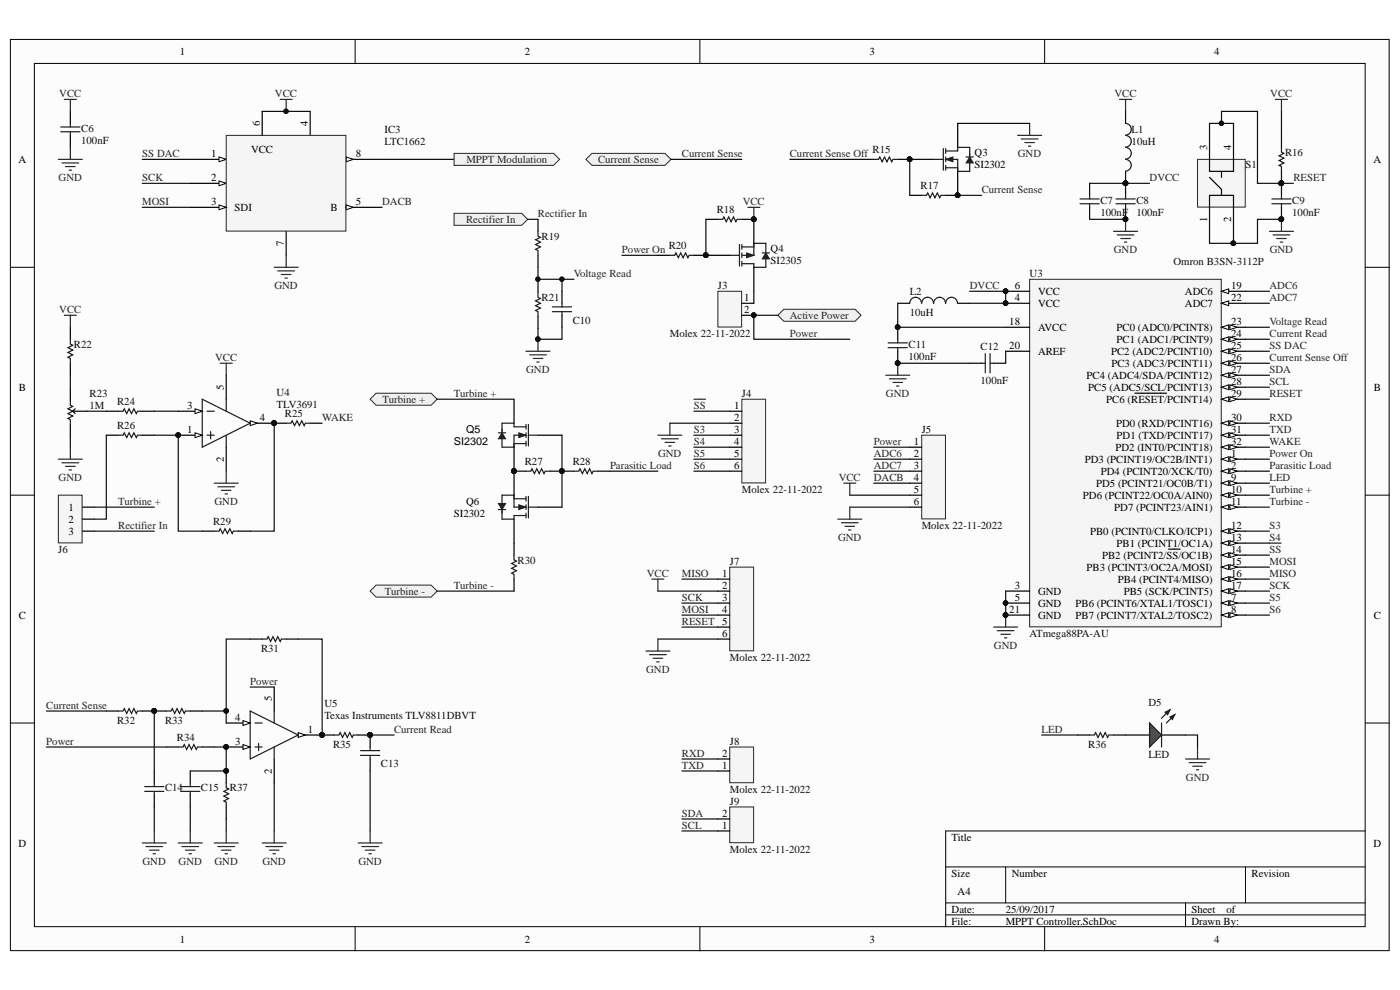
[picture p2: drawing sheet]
<svg xmlns="http://www.w3.org/2000/svg" width="297mm" height="210mm" viewBox="0 0 297 210" stroke-linecap="round" stroke-linejoin="round" font-family="sans-serif">
<g fill="#fcfcfc" stroke="#000" stroke-width=".21">
<path d="M2.2 8.4h292.5v193.3h-292.5z"/>
<path d="M7.3 13.5h282.3v183.1h-282.3z"/>
</g>
<g fill="none" stroke="#000" stroke-width=".21">
<path d="M75.3 8.4v5.1M148.5 8.4v5.1M221.6 8.4v5.1M2.2 56.7h5.1M289.7 56.7h5.1M2.2 105h5.1M289.7 105h5.1M2.2 153.4h5.1M289.7 153.4h5.1M289.7 176.3h-89.1v20.3M75.3 196.6v5.1M148.5 196.6v5.1"/>
<path d="M200.6 183.9h89.1M200.6 191.5h89.1M200.6 194.1h89.1M213.4 183.9v7.6M221.6 196.6v5.1M251.5 191.5v5.1M264.2 183.9v7.6"/>
</g>
<path d="M218.4 59.2h40.7v73.8h-40.7z" fill="#f5f5f5" stroke="#262626" stroke-width=".21"/>
<path d="M259.1 84.7h5.1" fill="none" stroke="#000" stroke-width=".25"/>
<g fill="#fcfcfc" stroke="#000" stroke-width=".21">
<path d="M259.1 84.7l1.6-.5v1z"/>
<path d="M260.9 84.2l1.6 .5-1.6 .5z"/>
</g>
<path d="M240.8 83.4h6.7M259.1 89.8h5.1" fill="none" stroke="#000" stroke-width=".25"/>
<g fill="#fcfcfc" stroke="#000" stroke-width=".21">
<path d="M259.1 89.8l1.6-.5v1z"/>
<path d="M260.9 89.3l1.6 .5-1.6 .5z"/>
</g>
<path d="M259.1 92.3h5.1" fill="none" stroke="#000" stroke-width=".25"/>
<g fill="#fcfcfc" stroke="#000" stroke-width=".21">
<path d="M259.1 92.3l1.6-.5v1z"/>
<path d="M260.9 91.8l1.6 .5-1.6 .5z"/>
</g>
<path d="M259.1 94.9h5.1" fill="none" stroke="#000" stroke-width=".25"/>
<g fill="#fcfcfc" stroke="#000" stroke-width=".21">
<path d="M259.1 94.9l1.6-.5v1z"/>
<path d="M260.9 94.4l1.6 .5-1.6 .5z"/>
</g>
<path d="M259.1 100h5.1" fill="none" stroke="#000" stroke-width=".25"/>
<g fill="#fcfcfc" stroke="#000" stroke-width=".21">
<path d="M259.1 100l1.6-.6v1.1z"/>
<path d="M260.9 99.4l1.6 .6-1.6 .5z"/>
</g>
<path d="M213.4 61.8h5M213.4 127.9h5M259.1 127.9h5.1" fill="none" stroke="#000" stroke-width=".25"/>
<g fill="#0e0e0e" stroke="#0e0e0e" stroke-width=".21">
<circle cx="213.3" cy="61.8" r=".49"/>
<circle cx="213.3" cy="127.9" r=".49"/>
</g>
<g fill="#fcfcfc" stroke="#000" stroke-width=".21">
<path d="M259.1 127.9l1.6-.5v1z"/>
<path d="M260.9 127.4l1.6 .5-1.6 .5z"/>
</g>
<path d="M259.1 130.5h5.1" fill="none" stroke="#000" stroke-width=".25"/>
<g fill="#fcfcfc" stroke="#000" stroke-width=".21">
<path d="M259.1 130.5l1.6-.5v1z"/>
<path d="M260.9 130l1.6 .5-1.6 .5z"/>
</g>
<path d="M259.1 102.5h5.1" fill="none" stroke="#000" stroke-width=".25"/>
<g fill="#fcfcfc" stroke="#000" stroke-width=".21">
<path d="M259.1 102.5l1.6-.5v1z"/>
<path d="M260.9 102l1.6 .5-1.6 .5z"/>
</g>
<path d="M259.1 105h5.1" fill="none" stroke="#000" stroke-width=".25"/>
<g fill="#fcfcfc" stroke="#000" stroke-width=".21">
<path d="M259.1 105l1.6-.5v1.1z"/>
<path d="M260.9 104.5l1.6 .5-1.6 .6z"/>
</g>
<path d="M259.1 107.6h5.1" fill="none" stroke="#000" stroke-width=".25"/>
<g fill="#fcfcfc" stroke="#000" stroke-width=".21">
<path d="M259.1 107.6l1.6-.5v1z"/>
<path d="M260.9 107.1l1.6 .5-1.6 .5z"/>
</g>
<path d="M259.1 112.7h5.1" fill="none" stroke="#000" stroke-width=".25"/>
<g fill="#fcfcfc" stroke="#000" stroke-width=".21">
<path d="M259.1 112.7l1.6-.5v1z"/>
<path d="M260.9 112.2l1.6 .5-1.6 .5z"/>
</g>
<path d="M259.1 115.2h5.1" fill="none" stroke="#000" stroke-width=".25"/>
<g fill="#fcfcfc" stroke="#000" stroke-width=".21">
<path d="M259.1 115.2l1.6-.5v1z"/>
<path d="M260.9 114.7l1.6 .5-1.6 .5z"/>
</g>
<path d="M259.1 117.8h5.1" fill="none" stroke="#000" stroke-width=".25"/>
<g fill="#fcfcfc" stroke="#000" stroke-width=".21">
<path d="M259.1 117.8l1.6-.5v1z"/>
<path d="M260.9 117.3l1.6 .5-1.6 .5z"/>
</g>
<path d="M247.9 116.5h2.5M259.1 120.3h5.1" fill="none" stroke="#000" stroke-width=".25"/>
<g fill="#fcfcfc" stroke="#000" stroke-width=".21">
<path d="M259.1 120.3l1.6-.5v1z"/>
<path d="M260.9 119.8l1.6 .5-1.6 .5z"/>
</g>
<path d="M259.1 122.9h5.1" fill="none" stroke="#000" stroke-width=".25"/>
<g fill="#fcfcfc" stroke="#000" stroke-width=".21">
<path d="M259.1 122.9l1.6-.6v1.1z"/>
<path d="M260.9 122.3l1.6 .6-1.6 .5z"/>
</g>
<path d="M259.1 125.4h5.1" fill="none" stroke="#000" stroke-width=".25"/>
<g fill="#fcfcfc" stroke="#000" stroke-width=".21">
<path d="M259.1 125.4l1.6-.5v1z"/>
<path d="M260.9 124.9l1.6 .5-1.6 .5z"/>
</g>
<path d="M213.4 69.4h5M213.4 74.5h5M259.1 69.4h5.1M213.4 130.5h5" fill="none" stroke="#000" stroke-width=".25"/>
<circle cx="213.3" cy="130.5" r=".49" fill="#0e0e0e" stroke="#0e0e0e" stroke-width=".21"/>
<g fill="#fcfcfc" stroke="#000" stroke-width=".21">
<path d="M259.1 69.4l1.6-.5v1z"/>
<path d="M260.9 68.9l1.6 .5-1.6 .5z"/>
</g>
<path d="M259.1 72h5.1" fill="none" stroke="#000" stroke-width=".25"/>
<g fill="#fcfcfc" stroke="#000" stroke-width=".21">
<path d="M259.1 72l1.6-.5v1z"/>
<path d="M260.9 71.5l1.6 .5-1.6 .5z"/>
</g>
<path d="M259.1 74.5h5.1" fill="none" stroke="#000" stroke-width=".25"/>
<g fill="#fcfcfc" stroke="#000" stroke-width=".21">
<path d="M259.1 74.5l1.6-.5v1z"/>
<path d="M260.9 74l1.6 .5-1.6 .5z"/>
</g>
<path d="M259.1 77.1h5.1" fill="none" stroke="#000" stroke-width=".25"/>
<g fill="#fcfcfc" stroke="#000" stroke-width=".21">
<path d="M259.1 77.1l1.6-.6v1.1z"/>
<path d="M260.9 76.5l1.6 .6-1.6 .5z"/>
</g>
<path d="M259.1 79.6h5.1" fill="none" stroke="#000" stroke-width=".25"/>
<g fill="#fcfcfc" stroke="#000" stroke-width=".21">
<path d="M259.1 79.6l1.6-.5v1z"/>
<path d="M260.9 79.1l1.6 .5-1.6 .5z"/>
</g>
<path d="M259.1 82.1h5.1" fill="none" stroke="#000" stroke-width=".25"/>
<g fill="#fcfcfc" stroke="#000" stroke-width=".21">
<path d="M259.1 82.1l1.6-.5v1.1z"/>
<path d="M260.9 81.6l1.6 .5-1.6 .6z"/>
</g>
<path d="M213.4 64.3h5M259.1 61.8h5.1M213.4 125.4h5" fill="none" stroke="#000" stroke-width=".25"/>
<circle cx="213.3" cy="64.3" r=".49" fill="#0e0e0e" stroke="#0e0e0e" stroke-width=".21"/>
<path d="M259.1 61.8l1.6-.5v1z" fill="#fcfcfc" stroke="#000" stroke-width=".21"/>
<path d="M259.1 64.3h5.1" fill="none" stroke="#000" stroke-width=".25"/>
<path d="M259.1 64.3l1.6-.5v1z" fill="#fcfcfc" stroke="#000" stroke-width=".21"/>
<path d="M259.1 97.4h5.1" fill="none" stroke="#000" stroke-width=".25"/>
<g fill="#fcfcfc" stroke="#000" stroke-width=".21">
<path d="M259.1 97.4l1.6-.5v1z"/>
<path d="M260.9 96.9l1.6 .5-1.6 .5z"/>
</g>
<g fill="#0e0e0e" stroke="#0e0e0e" stroke-width=".21">
<circle cx="213.3" cy="61.8" r=".49"/>
<circle cx="213.3" cy="127.9" r=".49"/>
<circle cx="213.3" cy="130.5" r=".49"/>
<circle cx="213.3" cy="64.3" r=".49"/>
<circle cx="190.4" cy="77" r=".49"/>
<circle cx="190.4" cy="69.4" r=".49"/>
<circle cx="238.8" cy="38.9" r=".49"/>
<circle cx="238.8" cy="46.5" r=".49"/>
<circle cx="271.8" cy="46.5" r=".5"/>
<circle cx="271.8" cy="38.9" r=".5"/>
</g>
<g fill="none" stroke="#262626" stroke-width=".25">
<path d="M237.5 21.1h2.6M238.8 21.1v2.5M270.6 21.1h2.5M271.9 21.1v2.5M236.2 49.1h5.1M237 49.8h3.6M237.8 50.6h2M238.5 51.4h.5M238.8 46.5v2.6M269.3 49.1h5.1M270.1 49.8h3.5M270.8 50.6h2.1"/>
<path d="M271.6 51.4h.5M271.9 46.5v2.6M187.9 79.6h5.1M190.5 77.1v2.5M188.7 80.4h3.5M189.4 81.1h2.1M190.2 81.9h.5M210.8 133h5.1M211.6 133.8h3.5M212.3 134.6h2.1M213.1 135.3h.5M213.4 130.5v2.5"/>
</g>
<g fill="none" stroke="#0e0e0e" stroke-width=".25">
<path d="M238.8 38.9h5.1M271.9 38.9h2.5M271.9 23.6v5.1M190.5 77.1h15.2M190.5 64.3v5.1h22.9M205.7 61.8h7.7v2.5h-7.7M264.2 74.5h5.1M264.2 69.4h5.1M264.2 72h5.1M264.2 84.7h5.1M264.2 94.9h5.1M264.2 97.4h5.1"/>
<path d="M264.2 100h5.1M213.4 125.4v5.1"/>
</g>
<g fill="none" stroke="#000" stroke-width=".25">
<path d="M40.4 33.8h7.6M231.2 38.9v2.5M238.8 23.6v2.6M238.8 36.4v5M271.9 38.9v2.5M231.2 44v2.5M238.8 44v2.5M271.9 44v2.5M190.5 69.4v2.6M190.5 74.5v2.6M190.5 64.3h2.5M203.2 64.3h2.5"/>
<path d="M205.7 77.1h2.6M210.8 77.1h2.6"/>
</g>
<g fill="none" stroke="#1c1c1c" stroke-width=".25">
<path d="M238.8 26.2a1.25 1.25 0 0 1 1.2 1.2 1.25 1.25 0 0 1-1.2 1.3M238.8 28.7a1.25 1.25 0 0 1 1.2 1.3 1.25 1.25 0 0 1-1.2 1.2M238.8 31.3a1.25 1.25 0 0 1 1.2 1.2 1.25 1.25 0 0 1-1.2 1.3M238.8 33.8a1.25 1.25 0 0 1 1.2 1.3 1.25 1.25 0 0 1-1.2 1.2M229.1 42.2h4.1M229.1 43.2h4.1M231.2 41.4v.8M231.2 43.2v.8M236.8 42.2h4M236.8 43.2h4M238.8 41.4v.8M238.8 43.2v.8"/>
<path d="M269.8 42.2h4.1M269.8 43.2h4.1M271.9 41.4v.8M271.9 43.2v.8M188.4 72.7h4.1M188.4 73.7h4.1M190.5 72v.7M190.5 73.7v.8M195.5 64.3a1.25 1.25 0 0 0-1.3-1.2 1.25 1.25 0 0 0-1.2 1.2M198 64.3a1.25 1.25 0 0 0-1.2-1.2 1.25 1.25 0 0 0-1.3 1.2M200.6 64.3a1.25 1.25 0 0 0-1.3-1.2 1.25 1.25 0 0 0-1.2 1.2M203.1 64.3a1.25 1.25 0 0 0-1.2-1.2 1.25 1.25 0 0 0-1.3 1.2"/>
<path d="M208.3 77.1h.7M209 75v4.1M210 75v4.1M210 77.1h.8"/>
</g>
<path d="M46.5 33.3l1.5 .5-1.5 .5z" fill="#fcfcfc" stroke="#000" stroke-width=".21"/>
<path d="M40.4 38.9h7.6M49.8 32.5h2.4" fill="none" stroke="#000" stroke-width=".25"/>
<path d="M46.5 38.4l1.5 .5-1.5 .5z" fill="#fcfcfc" stroke="#000" stroke-width=".21"/>
<path d="M73.4 33.8h7.7M60.7 49.1v5.1" fill="none" stroke="#000" stroke-width=".25"/>
<path d="M73.4 33.3l1.6 .5-1.6 .5z" fill="#fcfcfc" stroke="#000" stroke-width=".21"/>
<path d="M65.8 23.6v5.1" fill="none" stroke="#000" stroke-width=".25"/>
<path d="M48 28.7h25.4v20.3h-25.4z" fill="#f5f5f5" stroke="#262626" stroke-width=".21"/>
<path d="M73.4 44h7.7" fill="none" stroke="#000" stroke-width=".25"/>
<path d="M73.4 43.5l1.6 .5-1.6 .5z" fill="#fcfcfc" stroke="#000" stroke-width=".21"/>
<path d="M40.4 44h7.6" fill="none" stroke="#000" stroke-width=".25"/>
<path d="M46.5 43.5l1.5 .5-1.5 .5z" fill="#fcfcfc" stroke="#000" stroke-width=".21"/>
<path d="M14.9 23.6v2.6M14.9 28.7v2.6M55.6 23.6v5.1M14.9 69.4v2.6M14.9 77.1v2.5" fill="none" stroke="#000" stroke-width=".25"/>
<path d="M30.2 33.8h10.2M30.2 38.9h10.2M55.6 23.6h10.2M81.1 33.8h15.2M30.2 44h10.2M213.4 74.5v2.6" fill="none" stroke="#0e0e0e" stroke-width=".25"/>
<path d="M12.9 26.9h4.1M12.9 28h4.1M14.9 26.2v.7M14.9 28v.7M14.9 72v1l.5 .2-1 .5 1 .6-1 .5 1 .5-1 .5 .5 .2v1.1" fill="none" stroke="#1c1c1c" stroke-width=".25"/>
<g fill="none" stroke="#262626" stroke-width=".25">
<path d="M12.4 33.8h5.1M13.1 34.6h3.6M13.6 21.1h2.6M13.9 35.3h2M14.7 36.1h.5M14.9 21.1v2.5M14.9 31.3v2.5M59.4 21.1h2.6M60.7 21.1v2.5M58.2 56.7h5.1M58.9 57.5h3.6M59.7 58.2h2"/>
<path d="M60.5 59h.5M60.7 54.2v2.5"/>
</g>
<circle cx="60.7" cy="23.6" r=".5" fill="#0e0e0e" stroke="#0e0e0e" stroke-width=".21"/>
<path d="M96.3 32.5h21.1l1.3 1.3-1.3 1.3h-21.1z" fill-rule="evenodd" fill="#f0f0f0" stroke="#262626" stroke-width=".21"/>
<path d="M48 79.6v5.1M37.8 92.3h5.1" fill="none" stroke="#000" stroke-width=".25"/>
<path d="M41.4 91.8l1.5 .5-1.5 .5z" fill="#fcfcfc" stroke="#000" stroke-width=".21"/>
<circle cx="37.8" cy="92.3" r=".49" fill="#0e0e0e" stroke="#0e0e0e" stroke-width=".21"/>
<path d="M37.8 87.2h5.1" fill="none" stroke="#000" stroke-width=".25"/>
<path d="M41.4 86.7l1.5 .5-1.5 .5z" fill="#fcfcfc" stroke="#000" stroke-width=".21"/>
<path d="M48 94.9v5.1M53.1 89.8h5.1" fill="none" stroke="#000" stroke-width=".25"/>
<path d="M53.1 89.3l1.5 .5-1.5 .5z" fill="#fcfcfc" stroke="#000" stroke-width=".21"/>
<g fill="#0e0e0e" stroke="#0e0e0e" stroke-width=".21">
<circle cx="58.1" cy="89.8" r=".49"/>
<circle cx="37.8" cy="92.3" r=".49"/>
<circle cx="114.1" cy="71.9" r=".49"/>
<circle cx="114.1" cy="59.2" r=".49"/>
</g>
<path d="M114.1 49.1v1l.5 .2-1 .6 1 .5-1 .5 1 .5-1 .5 .5 .2v1.1M114.1 62v1.1l.5 .2-1 .5 1 .5-1 .5 1 .6-1 .5 .5 .2v1M14.9 84.9v1.1l.5 .2-1 .5 1 .5-1 .5 1 .6-1 .5 .5 .2v1M25.1 92.3h1l.3-.5 .5 1 .5-1 .5 1 .5-1 .5 1 .3-.5h1M42.9 84.7l10.2 5.1-10.2 5.1zM43.9 87.2h1.5M43.9 92.3h1.5M44.7 91.6v1.5M48 84.7v2.5M48 92.3v2.6M60.7 89.8h1l.3-.5 .5 1 .5-1 .5 1 .5-1 .5 1 .3-.5h1M45.4 112.7h1.1l.2-.5 .5 1 .5-1 .5 1 .6-1 .5 1 .2-.5h1" fill="none" stroke="#1c1c1c" stroke-width=".25"/>
<g fill="none" stroke="#000" stroke-width=".25">
<path d="M114.1 46.5v2.6M114.1 54.2v2.5M114.1 59.5v2.5M114.1 67.1v2.6M14.9 82.4v2.5M14.9 90v2.6M15.4 87.2h3.1M15.4 87.2l.5 .5M15.9 86.7l-.5 .5M22.6 92.3h2.5M30.2 92.3h2.5M58.2 89.8h2.5"/>
<path d="M65.8 89.8h2.5M42.9 112.7h2.5M50.5 112.7h2.6"/>
</g>
<path d="M114.1 56.7v2.8M114.1 59.2h7.7M14.9 79.6v2.8M14.9 92.6v2.3M32.7 92.3h5.1v20.4h5.1M58.2 89.8v22.9h-5.1" fill="none" stroke="#0e0e0e" stroke-width=".25"/>
<g fill="none" stroke="#262626" stroke-width=".25">
<path d="M13.6 66.9h2.6M14.9 66.9v2.5M46.7 77.1h2.6M48 77.1v2.5M111.6 74.5h5.1M112.4 75.3h3.5M113.1 76h2.1M113.9 76.8h.5M114.1 72v2.5M12.4 97.4h5.1M13.1 98.2h3.6M13.9 98.9h2"/>
<path d="M14.7 99.7h.5M14.9 94.9v2.5M48 100v2.5M45.4 102.5h5.1M46.2 103.3h3.6M47 104h2M47.7 104.8h.5M55.6 178.8h5.1M56.4 179.6h3.5M58.2 176.3v2.5M57.2 180.3h2M57.9 181.1h.5"/>
</g>
<path d="M96.3 45.3h14.4l1.2 1.2-1.2 1.3h-14.4z" fill-rule="evenodd" fill="#f0f0f0" stroke="#262626" stroke-width=".21"/>
<g fill="none" stroke="#0e0e0e" stroke-width=".25">
<path d="M203.2 26.2h15.2M111.9 46.5h2.2M203.2 41.4h5.1M264.2 77.1h5.1M53.1 135.6h-5.1v15.2M63.3 135.6h5v20.3M32.7 150.8v12.8M42.9 150.8h5.1v2.6M45.4 158.5h2.6v5.1h-7.6M78.5 155.9h5.1M32.7 171.2v5.1M40.4 171.2v5.1"/>
<path d="M48 173.7v2.6M58.2 166.1v10.2M78.5 163.6v12.7"/>
</g>
<g fill="none" stroke="#000" stroke-width=".25">
<path d="M53.1 135.6h2.5M60.7 135.6h2.6M22.6 150.8h2.5M30.2 150.8h5.1M35.3 158.5h2.5M40.4 150.8h2.5M42.9 158.5h2.5M68.3 155.9h2.6M76 155.9h2.5v2.6M32.7 163.6v2.5M32.7 168.6v2.6M40.4 163.6v2.5"/>
<path d="M40.4 168.6v2.6M78.5 161v2.6"/>
</g>
<g fill="none" stroke="#1c1c1c" stroke-width=".25">
<path d="M55.6 135.6h1l.3-.5 .5 1 .5-1 .5 1 .5-1 .5 1 .3-.5h1M25.1 150.8h1l.3-.5 .5 1 .5-1 .5 1 .5-1 .5 1 .3-.5h1M35.3 150.8h1l.2-.5 .6 1 .5-1 .5 1 .5-1 .5 1 .2-.5h1.1M37.8 158.5h1l.3-.5 .5 1 .5-1 .5 1 .5-1 .5 1 .3-.5h1M70.9 155.9h1l.3-.5 .5 1 .5-1 .5 1 .5-1 .5 1 .3-.5h1M76.5 159.2h4.1M78.5 158.5v.7M30.7 166.9h4.1M30.7 167.9h4.1M32.7 166.1v.8M32.7 167.9v.7M38.3 166.9h4.1"/>
<path d="M38.3 167.9h4.1M40.4 166.1v.8M40.4 167.9v.7M76.5 160.2h4.1M78.5 160.2v.8"/>
</g>
<g fill="#0e0e0e" stroke="#0e0e0e" stroke-width=".21">
<circle cx="78.5" cy="155.9" r=".49"/>
<circle cx="48" cy="163.5" r=".49"/>
<circle cx="48" cy="158.4" r=".49"/>
<circle cx="68.3" cy="155.9" r=".49"/>
<circle cx="32.7" cy="150.8" r=".49"/>
<circle cx="48" cy="150.8" r=".49"/>
<circle cx="203.1" cy="41.4" r=".49"/>
</g>
<g fill="none" stroke="#262626" stroke-width=".25">
<path d="M215.9 28.7h5.1M216.7 29.5h3.5M217.4 30.2h2.1M218.2 31h.5M218.4 26.2v2.5M30.2 178.8h5.1M30.9 179.6h3.6M32.7 176.3v2.5M37.8 178.8h5.1M38.6 179.6h3.5M40.4 176.3v2.5M45.4 178.8h5.1"/>
<path d="M46.2 179.6h3.6M48 176.3v2.5M76 178.8h5.1M76.7 179.6h3.6M78.5 176.3v2.5M31.7 180.3h2M32.5 181.1h.5M39.3 180.3h2.1M40.1 181.1h.5M47 180.3h2M47.7 181.1h.5M77.5 180.3h2"/>
<path d="M78.3 181.1h.5"/>
</g>
<path d="M125.6 32.5h15.5l1.2 1.3-1.2 1.3h-15.5l-1.3-1.3z" fill-rule="evenodd" fill="#f0f0f0" stroke="#262626" stroke-width=".21"/>
<path d="M142.3 33.8h15.1M9.8 150.8h12.8" fill="none" stroke="#0e0e0e" stroke-width=".25"/>
<path d="M154.8 54.2h2.1M156.9 51.9v4.6M157.4 51.9v1M157.4 53.7v1M157.4 55.4v1.1M157.4 52.4h2.5M161.7 53.7h1.5M162.5 53.7v-2.1h-2.6v2.6h-2.5M162.5 54.9v1.8h-2.6v-.8h-2.5" fill="none" stroke="#1c1c1c" stroke-width=".25"/>
<g fill="#1c1c1c" stroke="#1c1c1c" stroke-width=".21">
<path d="M158.4 53.7l1.5 .5-1.5 .5z"/>
<path d="M162.5 53.7l.7 1.2h-1.5z"/>
</g>
<path d="M149.8 54.2h5M159.9 46.5v5.1M159.9 56.7v5.1" fill="none" stroke="#000" stroke-width=".25"/>
<g fill="#0e0e0e" stroke="#0e0e0e" stroke-width=".21">
<circle cx="159.9" cy="46.5" r=".49"/>
<circle cx="149.7" cy="54.1" r=".49"/>
</g>
<path d="M158.7 44h2.5M159.9 44v2.5" fill="none" stroke="#262626" stroke-width=".25"/>
<g fill="#f0f0f0" stroke="#262626" stroke-width=".21">
<path d="M166.3 65.6h15.1l1.3 1.3-1.3 1.3h-15.1l-1.3-1.3z" fill-rule="evenodd"/>
<path d="M78.5 84.7l1.3-1.3h11.7l1.2 1.3-1.2 1.3h-11.7z" fill-rule="evenodd"/>
<path d="M79.8 124.1h11.7l1.2 1.3-1.2 1.3h-11.7l-1.3-1.3z" fill-rule="evenodd"/>
</g>
<g fill="none" stroke="#1c1c1c" stroke-width=".25">
<path d="M198.1 33.8h2M200.1 31.5v4.6M200.6 31.5v1M200.6 33.3v1M200.6 35.1v1M200.6 32h2.6v-.7h2.5v2M200.6 33.8h2.6v2.6h2.5v-2.1M200.6 35.6h2.6M205 33.3h1.5M117.2 65.1h4.1M117.2 66.1h4.1M119.2 64.3v.8"/>
<path d="M119.2 66.1v.8M25.1 87.2h1l.3-.5 .5 1 .5-1 .5 1 .5-1 .5 1 .3-.5h1M105.7 91.8h1.6M109 94.1h2.6M111.6 100h1l.3-.6 .5 1.1 .5-1.1 .5 1.1 .5-1.1 .5 1.1 .3-.5h1M111.6 90.5h-2.6v-.7h-2.5v2M111.6 92.3h-2.6v2.6h-2.5v-2.1M111.6 90v1.1M111.6 91.8v1M111.6 93.6v1M112.1 90v4.6M112.1 92.3h2"/>
<path d="M105.7 108.1h1.6M106.5 107.1v-2.1h2.5v2.6h2.6M106.5 108.1v2h2.5v-.7h2.6M109 117.8v1l.6 .2-1.1 .5 1.1 .6-1.1 .5 1.1 .5-1.1 .5 .5 .2v1.1M109 105.8h2.6M111.6 105.3v1M111.6 107.1v1M111.6 108.9v1M112.1 105.3v4.6M112.1 107.6h2"/>
</g>
<g fill="none" stroke="#000" stroke-width=".25">
<path d="M193 33.8h5.1M203.2 26.2v5.1M203.2 36.4v5M119.2 61.8v2.5M119.2 66.9v2.5M22.6 87.2h2.5M30.2 87.2h2.5M109 84.7v5.1M109 94.9v10.1M109 100h2.6M114.1 92.3h5.1M116.7 100h2.5"/>
<path d="M109 110.1v7.7M114.1 107.6h5.1M109 122.9v2.5"/>
</g>
<g fill="#1c1c1c" stroke="#1c1c1c" stroke-width=".21">
<path d="M110.1 107.1l1.5 .5-1.5 .5z"/>
<path d="M105.7 106.8h1.6l-.8 1.3z"/>
<path d="M110.1 91.8l1.5 .5-1.5 .5z"/>
<path d="M106.5 91.8l.8 1.3h-1.6z"/>
<path d="M200.6 33.8l1.6-.5v1z"/>
<path d="M205.7 33.3l.8 1.3h-1.5z"/>
</g>
<g fill="#0e0e0e" stroke="#0e0e0e" stroke-width=".21">
<circle cx="109" cy="99.9" r=".49"/>
<circle cx="119.2" cy="99.9" r=".49"/>
<circle cx="193" cy="33.8" r=".49"/>
<circle cx="203.1" cy="41.4" r=".49"/>
<circle cx="119.2" cy="59.2" r=".49"/>
<circle cx="114.1" cy="71.9" r=".49"/>
<circle cx="159.9" cy="66.9" r=".49"/>
</g>
<g fill="none" stroke="#0e0e0e" stroke-width=".25">
<path d="M119.2 59.2v2.6M119.2 69.4v2.6h-5.1v-2.3M159.9 61.8v2.5M165 66.9h-5.1v5.1h20.4M264.2 79.6h5.1M18.5 87.2h4.1M32.7 87.2h5.1M92.7 84.7h16.3M119.2 92.3v15.3M147.2 92.3h7.6M147.2 87.2h7.6M147.2 94.9h7.6"/>
<path d="M147.2 97.4h7.6M147.2 100h7.6M264.2 82.1h5.1M264.2 89.8h5.1M264.2 92.3h5.1M264.2 117.8h5.1M264.2 105h5.1M264.2 107.6h5.1M264.2 112.7h5.1M264.2 115.2h5.1M92.7 125.4h16.3M139.6 125.4h12.7"/>
<path d="M139.6 135.6h12.7M144.7 122.9h7.6M144.7 127.9h7.6M144.7 130.5h7.6M144.7 133h7.6M264.2 125.4h5.1M264.2 120.3h5.1M264.2 122.9h5.1M264.2 127.9h5.1M264.2 130.5h5.1M9.8 158.5h25.5M53.1 145.7h5.1"/>
<path d="M144.7 161h7.6M144.7 163.6h7.6M144.7 173.7h7.6M144.7 176.3h7.6"/>
</g>
<path d="M269.3 115.2h2.5M137 138.1h5.1M137.8 138.9h3.6M138.3 122.9h2.5M138.6 139.6h2M139.6 122.9v2.5M139.6 135.6v2.5M139.3 140.4h.5" fill="none" stroke="#262626" stroke-width=".25"/>
<path d="M12.4 105h5v10.2h-5z" fill="#f5f5f5" stroke="#262626" stroke-width=".21"/>
<path d="M17.5 107.6h2.5M17.5 110.1h2.5M17.5 112.7h2.5M48 158.5h5.1M58.2 145.7v5.1" fill="none" stroke="#000" stroke-width=".25"/>
<path d="M22.6 92.3v17.8h-2.6M20 107.6h12.7M20 112.7h12.7" fill="none" stroke="#0e0e0e" stroke-width=".25"/>
<path d="M51.6 158l1.5 .5-1.5 .5z" fill="#fcfcfc" stroke="#000" stroke-width=".21"/>
<circle cx="48" cy="158.4" r=".49" fill="#0e0e0e" stroke="#0e0e0e" stroke-width=".21"/>
<path d="M48 153.4h5.1" fill="none" stroke="#000" stroke-width=".25"/>
<path d="M51.6 152.9l1.5 .5-1.5 .5z" fill="#fcfcfc" stroke="#000" stroke-width=".21"/>
<path d="M63.3 155.9h5M58.2 161v5.1" fill="none" stroke="#000" stroke-width=".25"/>
<path d="M63.3 155.4l1.5 .5-1.5 .5z" fill="#fcfcfc" stroke="#000" stroke-width=".21"/>
<g fill="#0e0e0e" stroke="#0e0e0e" stroke-width=".21">
<circle cx="68.3" cy="155.9" r=".49"/>
<circle cx="48" cy="158.4" r=".49"/>
</g>
<path d="M53.1 150.8l10.2 5.1-10.2 5.1zM54.1 153.4h1.5M54.1 158.5h1.5M54.9 157.7v1.5M58.2 150.8v2.6M58.2 158.5v2.5" fill="none" stroke="#1c1c1c" stroke-width=".25"/>
<path d="M157.4 84.7h5v17.7h-5z" fill="#f5f5f5" stroke="#262626" stroke-width=".21"/>
<path d="M154.8 87.2h2.6M154.8 89.8h2.6M154.8 92.3h2.6M154.8 94.9h2.6M154.8 97.4h2.6M154.8 100h2.6" fill="none" stroke="#000" stroke-width=".25"/>
<path d="M154.8 120.3h5.1v17.8h-5.1z" fill="#f5f5f5" stroke="#262626" stroke-width=".21"/>
<path d="M152.3 122.9h2.5M152.3 125.4h2.5M152.3 127.9h2.5M152.3 130.5h2.5M152.3 133h2.5M152.3 135.6h2.5M238.8 155.9h5.1M246.4 155.9h5.1" fill="none" stroke="#000" stroke-width=".25"/>
<path d="M264.2 102.5h5.1" fill="none" stroke="#0e0e0e" stroke-width=".25"/>
<path d="M243.9 153.4l2.5 2.5-2.5 2.6z" fill="#4c4c4c" stroke="#1c1c1c" stroke-width=".25"/>
<path d="M271.9 31.3v1l.5 .2-1 .5 1 .6-1 .5 1 .5-1 .5 .5 .2v1.1M231.2 155.9h1l.2-.5 .5 1 .5-1 .6 1 .5-1 .5 1 .2-.5h1M246.4 153.4v5.1M248.2 150.6l-1.8 1.8M249.2 151.6l-1.8 1.8M48 166.1v1l.5 .3-1 .5 1 .5-1 .5 1 .5-1 .5 .5 .3v1" fill="none" stroke="#1c1c1c" stroke-width=".25"/>
<g fill="#1c1c1c" stroke="#1c1c1c" stroke-width=".25">
<path d="M248.2 152.1l1-.5-.5 1z"/>
<path d="M247.2 151.1l1-.5-.5 1z"/>
</g>
<path d="M256.6 26.2v7.6M261.7 26.2v7.6M271.9 28.7v2.6M271.9 36.4v2.5M256.6 44v7.6M261.7 44v7.6M228.6 155.9h2.6M236.2 155.9h2.6M48 163.6v2.5M48 171.2v2.5" fill="none" stroke="#000" stroke-width=".25"/>
<path d="M254.1 158.5v2.5M251.5 161h5.1M252.3 161.8h3.5M253 162.5h2.1M253.8 163.3h.5" fill="none" stroke="#262626" stroke-width=".25"/>
<path d="M231.2 38.9h7.6M231.2 46.5h7.6M221 155.9h7.6M251.5 155.9h2.6v2.6" fill="none" stroke="#0e0e0e" stroke-width=".25"/>
<g fill="#0e0e0e" stroke="#0e0e0e" stroke-width=".21">
<circle cx="48" cy="163.5" r=".49"/>
<circle cx="238.8" cy="38.9" r=".49"/>
<circle cx="238.8" cy="46.5" r=".49"/>
<circle cx="271.8" cy="38.9" r=".5"/>
<circle cx="261.7" cy="51.6" r=".5"/>
</g>
<path d="M254.1 33.8h10.1v10.1h-10.1z" fill="#f5f5f5" stroke="#262626" stroke-width=".21"/>
<g fill="none" stroke="#000" stroke-width=".25">
<path d="M182.8 33.8h2.6M190.5 33.8h2.5M256.6 33.8v2.6h5.1v-2.6M256.6 37.6l2.5 2.6v1.2M259.1 36.4v1.2M139.6 54.2h2.5M147.2 54.2h2.6M149.8 46.5h2.5M157.4 46.5h2.5M193 41.4h2.5M200.6 41.4h2.6M256.6 44v-2.6h5.1v2.6"/>
<path d="M119.2 100h2.6M126.9 100h2.5"/>
</g>
<g fill="#0e0e0e" stroke="#0e0e0e" stroke-width=".21">
<circle cx="261.7" cy="51.6" r=".5"/>
<circle cx="259.1" cy="26.1" r=".49"/>
<circle cx="271.8" cy="38.9" r=".5"/>
<circle cx="271.8" cy="46.5" r=".5"/>
<circle cx="159.9" cy="46.5" r=".49"/>
<circle cx="203.1" cy="41.4" r=".49"/>
<circle cx="149.7" cy="54.1" r=".49"/>
<circle cx="119.2" cy="99.9" r=".49"/>
<circle cx="193" cy="33.8" r=".49"/>
</g>
<path d="M167.6 33.8h15.2M193 33.8v7.6M256.6 26.2h5.1M259.1 26.2v-2.6h7.7v15.3h5.1M131.9 54.2h7.7M149.8 46.5v7.7M271.9 46.5h-5.1v5.1h-10.2M129.4 100h10.2" fill="none" stroke="#0e0e0e" stroke-width=".25"/>
<path d="M185.4 33.8h1l.2-.5 .5 1 .6-1 .5 1 .5-1 .5 1 .2-.5h1.1M142.1 54.2h1l.3-.5 .5 1 .5-1 .5 1 .5-1 .5 1 .3-.5h1M152.3 46.5h1l.3-.5 .5 1 .5-1 .5 1 .5-1 .5 1 .3-.5h1M195.5 41.4h1.1l.2-.5 .5 1 .5-1 .5 1 .6-1 .5 1 .2-.5h1M121.8 100h1l.2-.6 .5 1.1 .6-1.1 .5 1.1 .5-1.1 .5 1.1 .2-.5h1.1" fill="none" stroke="#1c1c1c" stroke-width=".25"/>
<path d="M195.5 92.3h5.1v17.8h-5.1z" fill="#f5f5f5" stroke="#262626" stroke-width=".21"/>
<path d="M193 94.9h2.5M193 97.4h2.5M193 100h2.5M193 102.5h2.5M193 105h2.5M193 107.6h2.5" fill="none" stroke="#000" stroke-width=".25"/>
<path d="M264.2 61.8h5.1M264.2 64.3h5.1M185.4 94.9h7.6M185.4 97.4h7.6M185.4 100h7.6M180.3 105h12.7M180.3 107.6h12.7M185.4 102.5h7.6" fill="none" stroke="#0e0e0e" stroke-width=".25"/>
<path d="M177.7 110.1h5.1M178.5 110.9h3.6M179 102.5h2.6M179.3 111.7h2M180 112.4h.5M180.3 102.5v2.5M180.3 107.6v2.5" fill="none" stroke="#262626" stroke-width=".25"/>
<path d="M154.8 158.5h5.1v7.6h-5.1z" fill="#f5f5f5" stroke="#262626" stroke-width=".21"/>
<path d="M152.3 163.6h2.5M152.3 161h2.5" fill="none" stroke="#000" stroke-width=".25"/>
<path d="M154.8 171.2h5.1v7.6h-5.1z" fill="#f5f5f5" stroke="#262626" stroke-width=".21"/>
<path d="M152.3 176.3h2.5M152.3 173.7h2.5" fill="none" stroke="#000" stroke-width=".25"/>
<path d="M152.3 61.8h5v7.6h-5z" fill="#f5f5f5" stroke="#262626" stroke-width=".21"/>
<path d="M157.4 64.3h2.5M157.4 66.9h2.5" fill="none" stroke="#000" stroke-width=".25"/>
<circle cx="159.9" cy="66.9" r=".49" fill="#0e0e0e" stroke="#0e0e0e" stroke-width=".21"/>
<path d="M139.6 92.3h5.1M140.3 93.1h3.6M141.1 93.8h2M141.9 94.6h.5M142.1 89.8v2.5M147.2 84.7h2.5" fill="none" stroke="#262626" stroke-width=".25"/>
<path d="M142.1 89.8h12.7" fill="none" stroke="#0e0e0e" stroke-width=".25"/>
<g font-size="2.3">
<text x="38.2" y="11.7">1</text>
<text x="111.3" y="11.7">2</text>
<text x="184.5" y="11.7">3</text>
<text x="257.6" y="11.7">4</text>
<text x="55.1" y="26.7" transform="rotate(-90 55.1 26.7)">6</text>
<text x="65.3" y="26.7" transform="rotate(-90 65.3 26.7)">4</text>
<text x="3.9" y="34.6">A</text>
<text x="44.8" y="33.3">1</text>
<text x="53.3" y="32.6">VCC</text>
<text x="75.5" y="33.3">8</text>
<text x="206.8" y="33.1">Q3</text>
<text x="206.8" y="35.6">SI2302</text>
<text x="256.1" y="31.8" transform="rotate(-90 256.1 31.8)">3</text>
<text x="261.2" y="31.8" transform="rotate(-90 261.2 31.8)">4</text>
<text x="291.4" y="34.6">A</text>
<text x="44.8" y="38.4">2</text>
<text x="44.8" y="43.5">3</text>
<text x="49.8" y="44.7">SDI</text>
<text x="70.1" y="44.7">B</text>
<text x="75.5" y="43.5">5</text>
<text x="256.1" y="47.2" transform="rotate(-90 256.1 47.2)">1</text>
<text x="261.2" y="47.2" transform="rotate(-90 261.2 47.2)">2</text>
<text x="60.2" y="52.2" transform="rotate(-90 60.2 52.2)">7</text>
<text x="157.9" y="63.8">1</text>
<text x="215.3" y="61.3">6</text>
<text x="215.3" y="63.8">4</text>
<text x="220.2" y="62.6">VCC</text>
<text x="220.2" y="65.1">VCC</text>
<text x="251.4" y="62.6">ADC6</text>
<text x="251.4" y="65.1">ADC7</text>
<text x="261.2" y="61.3">19</text>
<text x="261.2" y="63.8">22</text>
<text x="157.9" y="66.4">2</text>
<text x="214.1" y="68.9">18</text>
<text x="220.2" y="70.2">AVCC</text>
<text x="236.9" y="70.2">PC0 (ADC0/PCINT8)</text>
<text x="261.2" y="68.9">23</text>
<text x="261.2" y="71.5">24</text>
<text x="214.1" y="74">20</text>
<text x="220.2" y="75.3">AREF</text>
<text x="235.7" y="75.3">PC2 (ADC2/PCINT10)</text>
<text x="235.8" y="77.9">PC3 (ADC3/PCINT11)</text>
<text x="236.9" y="72.7">PC1 (ADC1/PCINT9)</text>
<text x="261.2" y="74">25</text>
<text x="261.2" y="76.6">26</text>
<text x="4" y="82.9">B</text>
<text x="47.5" y="82.6" transform="rotate(-90 47.5 82.6)">5</text>
<text x="230.5" y="80.4">PC4 (ADC4/SDA/PCINT12)</text>
<text x="230.9" y="82.9">PC5 (ADC5/SCL/PCINT13)</text>
<text x="261.2" y="81.7">28</text>
<text x="261.2" y="79.1">27</text>
<text x="291.5" y="82.9">B</text>
<text x="39.7" y="86.7">3</text>
<text x="55.1" y="89.3">4</text>
<text x="155.7" y="86.7">1</text>
<text x="155.7" y="89.3">2</text>
<text x="234.7" y="85.5">PC6 (RESET/PCINT14)</text>
<text x="261.2" y="89.3">30</text>
<text x="261.2" y="84.2">29</text>
<text x="39.7" y="91.8">1</text>
<text x="96.3" y="94.4">SI2302</text>
<text x="98.9" y="91.8">Q5</text>
<text x="155.7" y="91.8">3</text>
<text x="155.7" y="94.4">4</text>
<text x="193.9" y="94.4">1</text>
<text x="236.6" y="95.6">PD2 (INT0/PCINT18)</text>
<text x="236.8" y="90.6">PD0 (RXD/PCINT16)</text>
<text x="236.9" y="93.1">PD1 (TXD/PCINT17)</text>
<text x="261.2" y="94.4">32</text>
<text x="261.2" y="91.8">31</text>
<text x="47.5" y="98" transform="rotate(-90 47.5 98)">2</text>
<text x="155.7" y="96.9">5</text>
<text x="155.7" y="99.4">6</text>
<text x="193.9" y="96.9">2</text>
<text x="193.9" y="99.4">3</text>
<text x="193.9" y="102">4</text>
<text x="230.1" y="98.2">PD3 (PCINT19/OC2B/INT1)</text>
<text x="233.6" y="100.7">PD4 (PCINT20/XCK/T0)</text>
<text x="261.2" y="99.4">2</text>
<text x="261.2" y="102">9</text>
<text x="261.2" y="96.9">1</text>
<text x="98.9" y="107.1">Q6</text>
<text x="193.9" y="104.6">5</text>
<text x="193.9" y="107.1">6</text>
<text x="229.7" y="105.8">PD6 (PCINT22/OC0A/AIN0)</text>
<text x="232.5" y="103.3">PD5 (PCINT21/OC0B/T1)</text>
<text x="261.2" y="104.6">10</text>
<text x="261.2" y="107.1">11</text>
<text x="14.5" y="108.4">1</text>
<text x="14.5" y="110.9">2</text>
<text x="14.5" y="113.5">3</text>
<text x="96.3" y="109.6">SI2302</text>
<text x="231.3" y="113.5">PB0 (PCINT0/CLKO/ICP1)</text>
<text x="236.4" y="108.4">PD7 (PCINT23/AIN1)</text>
<text x="261.2" y="112.2">12</text>
<text x="233.8" y="118.5">PB2 (PCINT2/SS/OC1B)</text>
<text x="236.9" y="116">PB1 (PCINT1/OC1A)</text>
<text x="261.2" y="114.7">13</text>
<text x="261.2" y="117.3">14</text>
<text x="261.2" y="119.8">15</text>
<text x="153.2" y="122.3">1</text>
<text x="153.2" y="124.9">2</text>
<text x="215.3" y="124.9">3</text>
<text x="230.5" y="121.1">PB3 (PCINT3/OC2A/MOSI)</text>
<text x="237.2" y="123.6">PB4 (PCINT4/MISO)</text>
<text x="261.2" y="122.3">16</text>
<text x="261.2" y="124.9">17</text>
<text x="4" y="131.3">C</text>
<text x="153.2" y="127.4">3</text>
<text x="153.2" y="130">4</text>
<text x="214.1" y="130">21</text>
<text x="215.3" y="127.4">5</text>
<text x="220.2" y="128.7">GND</text>
<text x="220.2" y="131.3">GND</text>
<text x="220.2" y="126.2">GND</text>
<text x="228.2" y="128.7">PB6 (PCINT6/XTAL1/TOSC1)</text>
<text x="228.2" y="131.3">PB7 (PCINT7/XTAL2/TOSC2)</text>
<text x="238.4" y="126.2">PB5 (SCK/PCINT5)</text>
<text x="261.2" y="127.4">7</text>
<text x="261.2" y="130">8</text>
<text x="291.5" y="131.3">C</text>
<text x="153.2" y="135.1">6</text>
<text x="57.7" y="148.8" transform="rotate(-90 57.7 148.8)">5</text>
<text x="49.9" y="152.9">4</text>
<text x="65.3" y="155.4">1</text>
<text x="49.9" y="158">3</text>
<text x="153.2" y="160.5">2</text>
<text x="57.7" y="164.2" transform="rotate(-90 57.7 164.2)">2</text>
<text x="153.2" y="163.1">1</text>
<text x="153.2" y="173.2">2</text>
<text x="3.9" y="179.6">D</text>
<text x="153.2" y="175.8">1</text>
<text x="201.9" y="178.3">Title</text>
<text x="291.4" y="179.6">D</text>
<text x="201.9" y="186">Size</text>
<text x="214.6" y="186">Number</text>
<text x="265.5" y="186">Revision</text>
<text x="203.2" y="189.8">A4</text>
<text x="201.9" y="193.6">Date:</text>
<text x="201.9" y="196.1">File:</text>
<text x="213.4" y="193.6">25/09/2017</text>
<text x="213.4" y="196.1">MPPT Controller.SchDoc</text>
<text x="252.8" y="193.6">Sheet</text>
<text x="252.8" y="196.1">Drawn By:</text>
<text x="260.2" y="193.6">of</text>
<text x="38.2" y="199.9">1</text>
<text x="111.3" y="199.9">2</text>
<text x="184.5" y="199.9">3</text>
<text x="257.6" y="199.9">4</text>
</g>
<g font-size="2.3" fill="#262626">
<text x="12.6" y="20.6">VCC</text>
<text x="58.3" y="20.6">VCC</text>
<text x="236.4" y="20.6">VCC</text>
<text x="269.5" y="20.6">VCC</text>
<text x="30.2" y="33.3">SS DAC</text>
<text x="98.9" y="34.6">MPPT Modulation</text>
<text x="126.9" y="34.6">Current Sense</text>
<text x="144.7" y="33.3">Current Sense</text>
<text x="167.6" y="33.3">Current Sense Off</text>
<text x="215.9" y="33.3">GND</text>
<text x="12.4" y="38.4">GND</text>
<text x="30.2" y="38.4">SCK</text>
<text x="208.3" y="40.9">Current Sense</text>
<text x="243.9" y="38.4">DVCC</text>
<text x="274.4" y="38.4">RESET</text>
<text x="30.2" y="43.5">MOSI</text>
<text x="81.1" y="43.5">DACB</text>
<text x="98.9" y="47.3">Rectifier In</text>
<text x="114.1" y="46">Rectifier In</text>
<text x="157.6" y="43.5">VCC</text>
<text x="132" y="53.7">Power On</text>
<text x="236.3" y="53.7">GND</text>
<text x="269.4" y="53.7">GND</text>
<text x="121.8" y="58.8">Voltage Read</text>
<text x="58.2" y="61.3">GND</text>
<text x="205.7" y="61.3">DVCC</text>
<text x="269.3" y="61.3">ADC6</text>
<text x="269.3" y="63.8">ADC7</text>
<text x="12.6" y="66.4">VCC</text>
<text x="167.6" y="67.6">Active Power</text>
<text x="167.6" y="71.5">Power</text>
<text x="269.3" y="68.9">Voltage Read</text>
<text x="269.3" y="71.5">Current Read</text>
<text x="45.6" y="76.6">VCC</text>
<text x="269.3" y="74">SS DAC</text>
<text x="269.3" y="76.6">Current Sense Off</text>
<text x="111.6" y="79.1">GND</text>
<text x="269.3" y="79.1">SDA</text>
<text x="269.3" y="81.7">SCL</text>
<text x="68.3" y="89.3">WAKE</text>
<text x="81.2" y="85.5">Turbine +</text>
<text x="96.3" y="84.2">Turbine +</text>
<text x="147.2" y="86.7">SS</text>
<text x="188" y="84.2">GND</text>
<text x="269.3" y="84.2">RESET</text>
<text x="269.3" y="89.3">RXD</text>
<text x="147.2" y="91.8">S3</text>
<text x="147.2" y="94.4">S4</text>
<text x="185.4" y="94.4">Power</text>
<text x="269.3" y="94.4">WAKE</text>
<text x="269.3" y="91.8">TXD</text>
<text x="12.4" y="102">GND</text>
<text x="129.4" y="99.4">Parasitic Load</text>
<text x="139.6" y="96.9">GND</text>
<text x="147.2" y="96.9">S5</text>
<text x="147.2" y="99.4">S6</text>
<text x="177.9" y="102">VCC</text>
<text x="185.4" y="96.9">ADC6</text>
<text x="185.4" y="99.4">ADC7</text>
<text x="185.4" y="102">DACB</text>
<text x="269.3" y="99.4">Parasitic Load</text>
<text x="269.3" y="96.9">Power On</text>
<text x="269.3" y="102">LED</text>
<text x="25.1" y="107.1">Turbine +</text>
<text x="45.5" y="107.1">GND</text>
<text x="269.3" y="104.6">Turbine +</text>
<text x="269.3" y="107.1">Turbine -</text>
<text x="25.1" y="112.2">Rectifier In</text>
<text x="269.3" y="112.2">S3</text>
<text x="177.8" y="114.7">GND</text>
<text x="269.3" y="117.3">SS</text>
<text x="269.3" y="119.8">MOSI</text>
<text x="269.3" y="114.7">S4</text>
<text x="96.3" y="124.9">Turbine -</text>
<text x="137.2" y="122.3">VCC</text>
<text x="144.7" y="122.3">MISO</text>
<text x="269.3" y="122.3">MISO</text>
<text x="269.3" y="124.9">SCK</text>
<text x="81.7" y="126.2">Turbine -</text>
<text x="144.7" y="127.4">SCK</text>
<text x="144.7" y="130">MOSI</text>
<text x="269.3" y="127.4">S5</text>
<text x="269.3" y="130">S6</text>
<text x="144.7" y="132.5">RESET 5</text>
<text x="210.9" y="137.6">GND</text>
<text x="137.1" y="142.7">GND</text>
<text x="53.1" y="145.2">Power</text>
<text x="9.8" y="150.3">Current Sense</text>
<text x="83.6" y="155.4">Current Read</text>
<text x="221" y="155.4">LED</text>
<text x="9.8" y="158">Power</text>
<text x="144.7" y="160.5">RXD</text>
<text x="144.7" y="163.1">TXD</text>
<text x="251.6" y="165.6">GND</text>
<text x="144.7" y="173.2">SDA</text>
<text x="144.7" y="175.8">SCL</text>
<text x="30.2" y="183.4">GND</text>
<text x="37.9" y="183.4">GND</text>
<text x="45.5" y="183.4">GND</text>
<text x="55.7" y="183.4">GND</text>
<text x="76" y="183.4">GND</text>
</g>
<g font-size="2.3" fill="#0e0e0e">
<text x="17.2" y="28">C6</text>
<text x="81.6" y="28.2">IC3</text>
<text x="240.1" y="28.2">L1</text>
<text x="17.2" y="30.5">100nF</text>
<text x="81.6" y="30.8">LTC1662</text>
<text x="185.1" y="32.6">R15</text>
<text x="240.1" y="30.8">10uH</text>
<text x="264.2" y="35.6">S1</text>
<text x="272.6" y="33.1">R16</text>
<text x="195.3" y="40.2">R17</text>
<text x="152.1" y="45.3">R18</text>
<text x="233.5" y="43.2">C7</text>
<text x="233.5" y="45.8">100nF</text>
<text x="241.1" y="43.2">C8</text>
<text x="241.1" y="45.8">100nF</text>
<text x="274.2" y="43.2">C9</text>
<text x="274.2" y="45.8">100nF</text>
<text x="114.9" y="50.9">R19</text>
<text x="141.9" y="52.9">R20</text>
<text x="163.5" y="53.4">Q4</text>
<text x="163.5" y="56">SI2305</text>
<text x="218.4" y="58.8">U3</text>
<text x="249" y="56.2">Omron B3SN-3112P</text>
<text x="114.9" y="63.8">R21</text>
<text x="152.3" y="61.3">J3</text>
<text x="193" y="62.6">L2</text>
<text x="121.5" y="68.7">C10</text>
<text x="142.1" y="71.5">Molex 22-11-2022</text>
<text x="193" y="67.1">10uH</text>
<text x="15.7" y="73.7">R22</text>
<text x="192.7" y="73.7">C11</text>
<text x="192.7" y="76.3">100nF</text>
<text x="208" y="74.3">C12</text>
<text x="58.7" y="83.9">U4</text>
<text x="208" y="81.4">100nF</text>
<text x="19" y="84.2">R23</text>
<text x="19" y="86.7">1M</text>
<text x="24.8" y="86">R24</text>
<text x="58.7" y="86.5">TLV3691</text>
<text x="60.5" y="88.5">R25</text>
<text x="157.4" y="84.2">J4</text>
<text x="24.8" y="91.1">R26</text>
<text x="195.5" y="91.8">J5</text>
<text x="111.3" y="98.7">R27</text>
<text x="121.5" y="98.7">R28</text>
<text x="157.4" y="104.6">Molex 22-11-2022</text>
<text x="45.2" y="111.4">R29</text>
<text x="195.5" y="112.2">Molex 22-11-2022</text>
<text x="12.4" y="117.3">J6</text>
<text x="109.8" y="119.5">R30</text>
<text x="154.9" y="119.8">J7</text>
<text x="218.4" y="135.1">ATmega88PA-AU</text>
<text x="55.4" y="138.4">R31</text>
<text x="154.9" y="140.2">Molex 22-11-2022</text>
<text x="243.6" y="149.8">D5</text>
<text x="24.8" y="153.6">R32</text>
<text x="35" y="153.6">R33</text>
<text x="68.8" y="150.1">U5</text>
<text x="68.8" y="152.6">Texas Instruments TLV8811DBVT</text>
<text x="37.5" y="157.2">R34</text>
<text x="70.7" y="158.7">R35</text>
<text x="154.9" y="158">J8</text>
<text x="230.9" y="158.7">R36</text>
<text x="243.6" y="160.8">LED</text>
<text x="35" y="167.9">C14</text>
<text x="42.6" y="167.9">C15</text>
<text x="48.8" y="167.9">R37</text>
<text x="80.8" y="162.8">C13</text>
<text x="154.9" y="168.1">Molex 22-11-2022</text>
<text x="154.9" y="170.7">J9</text>
<text x="154.9" y="180.8">Molex 22-11-2022</text>
</g>
</svg>
